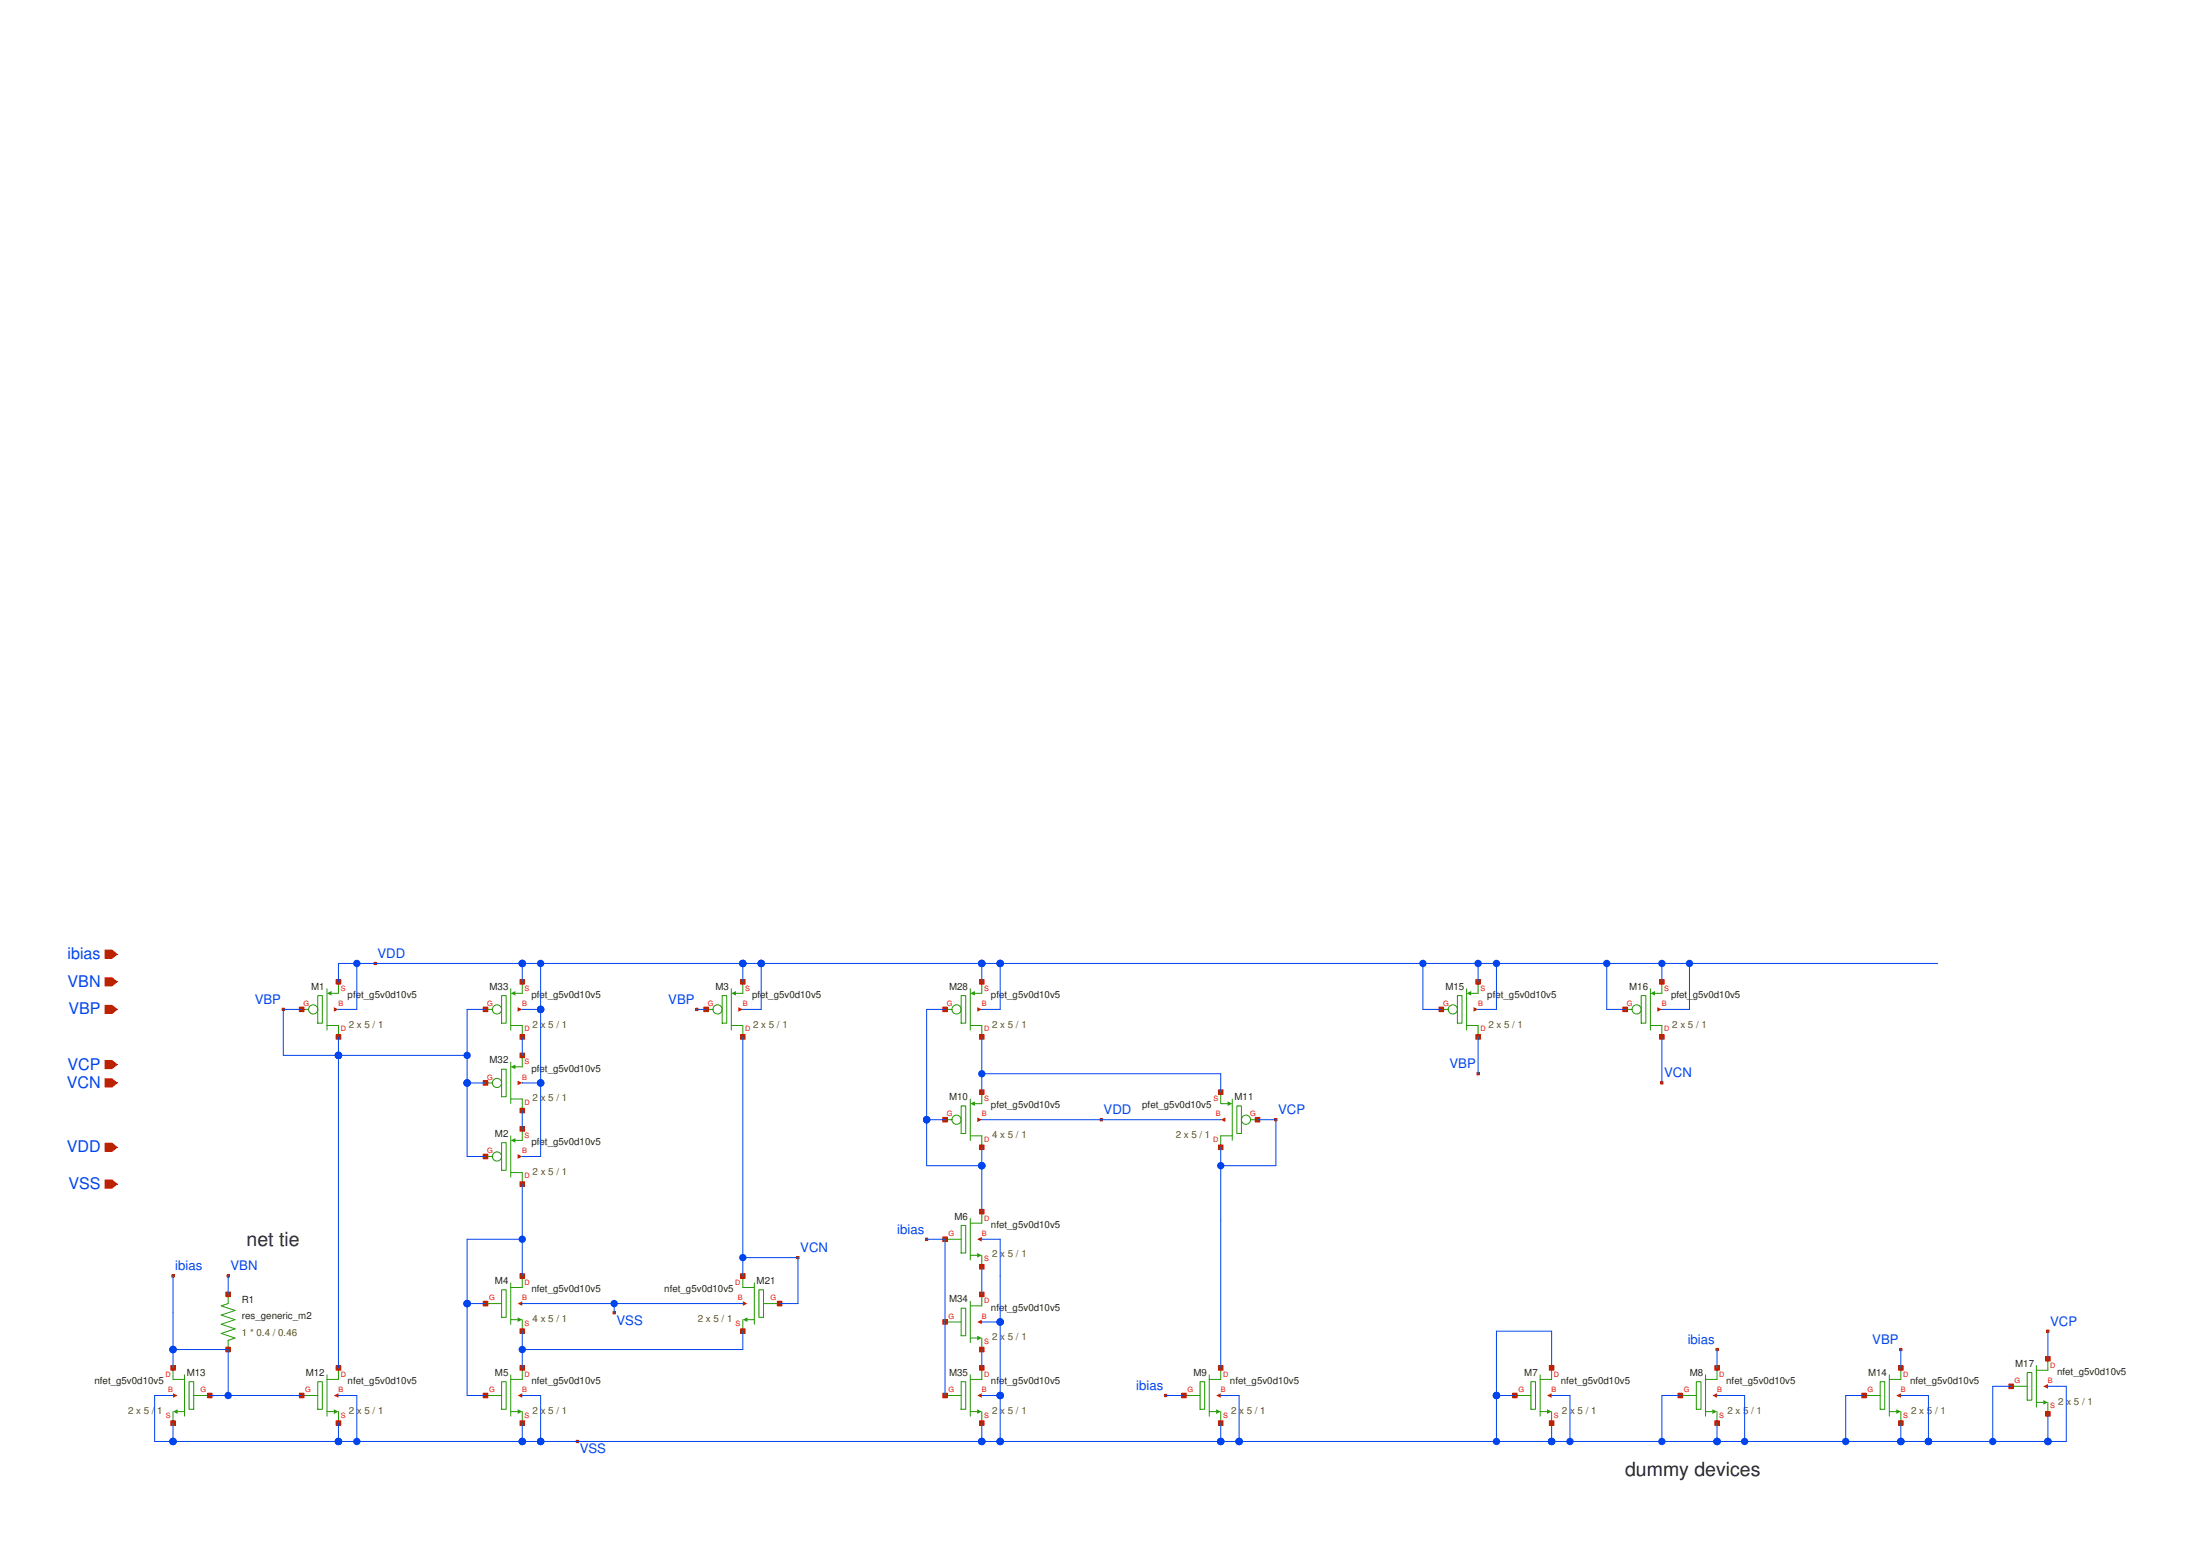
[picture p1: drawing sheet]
<svg xmlns="http://www.w3.org/2000/svg" width="297mm" height="210mm" viewBox="0 0 297 210" stroke-linecap="round" stroke-linejoin="round" font-family="sans-serif">
<path d="M65.5 156.1h1M69 158.3h1.5v1.5M69 153.3v5.6M70.5 152.4v1.5h-.9" fill="none" stroke="#229800" stroke-width=".14"/>
<path d="M69 153.9l.6-.3v.6z" fill="#229800"/>
<g fill="none" stroke="#229800" stroke-width=".14">
<path d="M95.3 136.3h1M98.7 138.4h1.6v1.6M98.7 133.5v5.5M100.3 132.5v1.6h-.9M67.7 154.2h.6v3.8h-.6z"/>
<circle cx="67.1" cy="156.1" r=".62"/>
</g>
<path d="M98.7 134.1l.7-.3v.6z" fill="#229800"/>
<g fill="none" stroke="#229800" stroke-width=".14">
<path d="M97.5 134.4h.6v3.7h-.6zM65.5 176h2.2M69 178.1h.9M69 173.2v5.6M70.5 172.2v1.6h-1.5M70.5 178.1v1.6"/>
<circle cx="96.9" cy="136.3" r=".62"/>
</g>
<path d="M69.9 177.8l.6 .3-.6 .3z" fill="#229800"/>
<path d="M67.7 174.1h.6v3.7h-.6zM65.5 188.4h2.2M69 190.5h.9M69 185.6v5.6M70.5 184.7v1.5h-1.5M70.5 190.5v1.6" fill="none" stroke="#229800" stroke-width=".14"/>
<path d="M69.9 190.2l.6 .3-.6 .4z" fill="#229800"/>
<path d="M100.3 172.2v1.6h1.5M100.3 178.1v1.6M100.9 178.1h.9M101.8 173.2v5.6M103.1 176h2.2M67.7 186.5h.6v3.7h-.6z" fill="none" stroke="#229800" stroke-width=".14"/>
<path d="M100.3 178.1l.6-.3v.6z" fill="#229800"/>
<path d="M102.5 174.1h.6v3.7h-.6zM127.6 167.3h2.2M131 169.4h.9M131 164.5v5.6M132.6 163.6v1.5h-1.6M132.6 169.4v1.6" fill="none" stroke="#229800" stroke-width=".14"/>
<path d="M131.9 169.1l.7 .3-.7 .4z" fill="#229800"/>
<path d="M129.8 165.4h.6v3.7h-.6zM159.9 188.4h2.1M163.3 190.5h.9M163.3 185.6v5.6M164.8 184.7v1.5h-1.5M164.8 190.5v1.6" fill="none" stroke="#229800" stroke-width=".14"/>
<path d="M164.2 190.2l.6 .3-.6 .4z" fill="#229800"/>
<path d="M127.6 151.1h.9M131 153.3h1.6v1.6M131 148.4v5.5M132.6 147.4v1.6h-1M162 186.5h.6v3.7h-.6z" fill="none" stroke="#229800" stroke-width=".14"/>
<path d="M131 149l.6-.3v.6z" fill="#229800"/>
<g fill="none" stroke="#229800" stroke-width=".14">
<path d="M129.8 149.3h.6v3.7h-.6zM164.8 147.4v1.6h1M166.4 153.3h-1.6v1.6M166.4 148.4v5.5M168.9 151.1h.9"/>
<circle cx="129.1" cy="151.1" r=".62"/>
</g>
<path d="M165.8 148.7l.6 .3-.6 .3z" fill="#229800"/>
<g fill="none" stroke="#229800" stroke-width=".14">
<path d="M127.6 136.3h.9M131 138.4h1.6v1.6M131 133.5v5.5M132.6 132.5v1.6h-1M167 149.3h.6v3.7h-.6z"/>
<circle cx="168.2" cy="151.1" r=".62"/>
</g>
<path d="M131 134.1l.6-.3v.6z" fill="#229800"/>
<g fill="none" stroke="#229800" stroke-width=".14">
<path d="M129.8 134.4h.6v3.7h-.6zM40.7 188.4h2.2M44.1 190.5h1M44.1 185.6v5.6M45.7 184.7v1.5h-1.6M45.7 190.5v1.6"/>
<circle cx="129.1" cy="136.3" r=".62"/>
</g>
<path d="M45.1 190.2l.6 .3-.6 .4z" fill="#229800"/>
<path d="M65.5 146.2h1M69 148.4h1.5v1.5M69 143.4v5.6M70.5 142.5v1.5h-.9M42.9 186.5h.6v3.7h-.6z" fill="none" stroke="#229800" stroke-width=".14"/>
<path d="M69 144l.6-.3v.6z" fill="#229800"/>
<g fill="none" stroke="#229800" stroke-width=".14">
<path d="M65.5 136.3h1M69 138.4h1.5v1.6M69 133.5v5.5M70.5 132.5v1.6h-.9M67.7 144.3h.6v3.7h-.6z"/>
<circle cx="67.1" cy="146.2" r=".62"/>
</g>
<path d="M69 134.1l.6-.3v.6z" fill="#229800"/>
<g fill="none" stroke="#229800" stroke-width=".14">
<path d="M67.7 134.4h.6v3.7h-.6zM127.6 178.4h2.2M131 175.7v5.5M132.6 174.7v1.6h-1.6M131 180.6h.9M132.6 180.6v1.6"/>
<circle cx="67.1" cy="136.3" r=".62"/>
</g>
<path d="M131.9 180.3l.7 .3-.7 .3z" fill="#229800"/>
<path d="M129.8 176.6h.6v3.7h-.6zM127.6 188.4h2.2M131 190.5h.9M131 185.6v5.6M132.6 184.7v1.5h-1.6M132.6 190.5v1.6" fill="none" stroke="#229800" stroke-width=".14"/>
<path d="M131.9 190.2l.7 .3-.7 .4z" fill="#229800"/>
<path d="M23.4 184.7v1.5h1.5M23.4 190.5v1.6M24 190.5h.9M24.9 185.6v5.6M26.2 188.4h2.1M129.8 186.5h.6v3.7h-.6z" fill="none" stroke="#229800" stroke-width=".14"/>
<path d="M23.4 190.5l.6-.3v.7z" fill="#229800"/>
<path d="M40.7 136.3h1M44.1 138.4h1.6v1.6M44.1 133.5v5.5M45.7 132.5v1.6h-.9M25.5 186.5h.7v3.7h-.7z" fill="none" stroke="#229800" stroke-width=".14"/>
<path d="M44.1 134.1l.7-.3v.6z" fill="#229800"/>
<g fill="none" stroke="#229800" stroke-width=".14">
<path d="M42.9 134.4h.6v3.7h-.6zM204.5 188.4h2.2M207.9 190.5h1M207.9 185.6v5.6M209.5 184.7v1.5h-1.6M209.5 190.5v1.6"/>
<circle cx="42.3" cy="136.3" r=".62"/>
</g>
<path d="M208.9 190.2l.6 .3-.6 .4z" fill="#229800"/>
<path d="M206.7 186.5h.6v3.7h-.6zM226.9 188.4h2.1M230.3 190.5h.9M230.3 185.6v5.6M231.8 184.7v1.5h-1.5M231.8 190.5v1.6" fill="none" stroke="#229800" stroke-width=".14"/>
<path d="M231.2 190.2l.6 .3-.6 .4z" fill="#229800"/>
<path d="M229 186.5h.7v3.7h-.7zM251.7 188.4h2.2M255.1 190.5h.9M255.1 185.6v5.6M256.6 184.7v1.5h-1.5M256.6 190.5v1.6" fill="none" stroke="#229800" stroke-width=".14"/>
<path d="M256 190.2l.6 .3-.6 .4z" fill="#229800"/>
<path d="M194.6 136.3h.9M198 138.4h1.6v1.6M198 133.5v5.5M199.6 132.5v1.6h-1M253.9 186.5h.6v3.7h-.6z" fill="none" stroke="#229800" stroke-width=".14"/>
<path d="M198 134.1l.6-.3v.6z" fill="#229800"/>
<g fill="none" stroke="#229800" stroke-width=".14">
<path d="M196.8 134.4h.6v3.7h-.6zM219.4 136.3h1M222.8 138.4h1.6v1.6M222.8 133.5v5.5M224.4 132.5v1.6h-.9"/>
<circle cx="196.2" cy="136.3" r=".62"/>
</g>
<path d="M222.8 134.1l.7-.3v.6z" fill="#229800"/>
<g fill="none" stroke="#229800" stroke-width=".14">
<path d="M221.6 134.4h.6v3.7h-.6zM271.5 187.1h2.2M275 189.3h.9M275 184.3v5.6M276.5 183.4v1.6h-1.5M276.5 189.3v1.6"/>
<circle cx="221" cy="136.3" r=".62"/>
</g>
<path d="M275.9 189l.6 .3-.6 .3z" fill="#229800"/>
<path d="M30.8 174.7v1.3l-.9 .3 1.8 .6-1.8 .6 1.8 .6-1.8 .7 1.8 .6-1.8 .6 1.8 .6-.9 .3v1.3M273.7 185.3h.6v3.7h-.6z" fill="none" stroke="#229800" stroke-width=".14"/>
<path d="M14.1 128.2h1l.8 .6-.8 .6h-1z" fill="#ba2200"/>
<path d="M15.9 128.8h.1" fill="none" stroke="#ba2200" stroke-width=".14"/>
<path d="M14.1 131.9h1l.8 .6-.8 .7h-1z" fill="#ba2200"/>
<path d="M15.9 132.5h.1" fill="none" stroke="#ba2200" stroke-width=".14"/>
<path d="M14.1 135.6h1l.8 .7-.8 .6h-1z" fill="#ba2200"/>
<path d="M15.9 136.3h.1" fill="none" stroke="#ba2200" stroke-width=".14"/>
<path d="M14.1 143.1h1l.8 .6-.8 .6h-1z" fill="#ba2200"/>
<path d="M15.9 143.7h.1" fill="none" stroke="#ba2200" stroke-width=".14"/>
<path d="M14.1 145.6h1l.8 .6-.8 .6h-1z" fill="#ba2200"/>
<path d="M15.9 146.2h.1" fill="none" stroke="#ba2200" stroke-width=".14"/>
<path d="M14.1 154.2h1l.8 .7-.8 .6h-1z" fill="#ba2200"/>
<path d="M15.9 154.9h.1" fill="none" stroke="#ba2200" stroke-width=".14"/>
<path d="M14.1 159.2h1l.8 .6-.8 .7h-1z" fill="#ba2200"/>
<path d="M15.9 159.8h.1" fill="none" stroke="#ba2200" stroke-width=".14"/>
<path d="M69.9 155.8l.6 .3-.6 .3z" fill="#ba2200"/>
<path d="M70.2 159.5h.6v.6h-.6z" fill="none" stroke="#ba2200" stroke-width=".14"/>
<path d="M70.2 159.5h.6v.6h-.6z" fill="#ba2200"/>
<path d="M65.2 155.8h.7v.6h-.7z" fill="none" stroke="#ba2200" stroke-width=".14"/>
<path d="M65.2 155.8h.7v.6h-.7z" fill="#ba2200"/>
<path d="M70.2 152.1h.6v.6h-.6z" fill="none" stroke="#ba2200" stroke-width=".14"/>
<path d="M70.2 152.1h.6v.6h-.6z" fill="#ba2200"/>
<path d="M70.5 156.1h.1" fill="none" stroke="#ba2200" stroke-width=".14"/>
<path d="M99.7 135.9l.6 .4-.6 .3z" fill="#ba2200"/>
<path d="M100 139.7h.6v.6h-.6z" fill="none" stroke="#ba2200" stroke-width=".14"/>
<path d="M100 139.7h.6v.6h-.6z" fill="#ba2200"/>
<path d="M95 135.9h.6v.7h-.6z" fill="none" stroke="#ba2200" stroke-width=".14"/>
<path d="M95 135.9h.6v.7h-.6z" fill="#ba2200"/>
<path d="M100 132.2h.6v.6h-.6z" fill="none" stroke="#ba2200" stroke-width=".14"/>
<path d="M100 132.2h.6v.6h-.6z" fill="#ba2200"/>
<path d="M100.3 136.3h.1" fill="none" stroke="#ba2200" stroke-width=".14"/>
<path d="M69.9 176l.6-.3v.6z" fill="#ba2200"/>
<path d="M70.2 171.9h.6v.7h-.6z" fill="none" stroke="#ba2200" stroke-width=".14"/>
<path d="M70.2 171.9h.6v.7h-.6z" fill="#ba2200"/>
<path d="M65.2 175.7h.7v.6h-.7z" fill="none" stroke="#ba2200" stroke-width=".14"/>
<path d="M65.2 175.7h.7v.6h-.7z" fill="#ba2200"/>
<path d="M70.2 179.4h.6v.6h-.6z" fill="none" stroke="#ba2200" stroke-width=".14"/>
<path d="M70.2 179.4h.6v.6h-.6z" fill="#ba2200"/>
<path d="M70.5 176h.1" fill="none" stroke="#ba2200" stroke-width=".14"/>
<path d="M69.9 188.4l.6-.3v.6z" fill="#ba2200"/>
<path d="M70.2 184.3h.6v.7h-.6z" fill="none" stroke="#ba2200" stroke-width=".14"/>
<path d="M70.2 184.3h.6v.7h-.6z" fill="#ba2200"/>
<path d="M65.2 188.1h.7v.6h-.7z" fill="none" stroke="#ba2200" stroke-width=".14"/>
<path d="M65.2 188.1h.7v.6h-.7z" fill="#ba2200"/>
<path d="M70.2 191.8h.6v.6h-.6z" fill="none" stroke="#ba2200" stroke-width=".14"/>
<path d="M70.2 191.8h.6v.6h-.6z" fill="#ba2200"/>
<path d="M70.5 188.4h.1" fill="none" stroke="#ba2200" stroke-width=".14"/>
<path d="M100.3 175.7l.6 .3-.6 .3z" fill="#ba2200"/>
<path d="M100 171.9h.6v.7h-.6z" fill="none" stroke="#ba2200" stroke-width=".14"/>
<path d="M100 171.9h.6v.7h-.6z" fill="#ba2200"/>
<path d="M104.9 175.7h.7v.6h-.7z" fill="none" stroke="#ba2200" stroke-width=".14"/>
<path d="M104.9 175.7h.7v.6h-.7z" fill="#ba2200"/>
<path d="M100 179.4h.6v.6h-.6z" fill="none" stroke="#ba2200" stroke-width=".14"/>
<path d="M100 179.4h.6v.6h-.6z" fill="#ba2200"/>
<path d="M100.3 176h.1" fill="none" stroke="#ba2200" stroke-width=".14"/>
<path d="M82.8 177.1h.3v.3h-.3z" fill="none" stroke="#ba2200" stroke-width=".14"/>
<path d="M82.8 177.1h.3v.3h-.3z" fill="#ba2200"/>
<path d="M77.8 194.4h.3v.3h-.3z" fill="none" stroke="#ba2200" stroke-width=".14"/>
<path d="M77.8 194.4h.3v.3h-.3z" fill="#ba2200"/>
<path d="M38.1 136.1h.3v.3h-.3z" fill="none" stroke="#ba2200" stroke-width=".14"/>
<path d="M38.1 136.1h.3v.3h-.3z" fill="#ba2200"/>
<path d="M93.9 136.1h.3v.3h-.3z" fill="none" stroke="#ba2200" stroke-width=".14"/>
<g fill="#ba2200">
<path d="M93.9 136.1h.3v.3h-.3z"/>
<path d="M131.9 167.3l.7-.3v.6z"/>
</g>
<path d="M132.2 163.2h.7v.7h-.7z" fill="none" stroke="#ba2200" stroke-width=".14"/>
<path d="M132.2 163.2h.7v.7h-.7z" fill="#ba2200"/>
<path d="M127.3 167h.6v.6h-.6z" fill="none" stroke="#ba2200" stroke-width=".14"/>
<path d="M127.3 167h.6v.6h-.6z" fill="#ba2200"/>
<path d="M132.2 170.7h.7v.6h-.7z" fill="none" stroke="#ba2200" stroke-width=".14"/>
<path d="M132.2 170.7h.7v.6h-.7z" fill="#ba2200"/>
<path d="M132.5 167.3h.1" fill="none" stroke="#ba2200" stroke-width=".14"/>
<path d="M164.2 188.4l.6-.3v.6z" fill="#ba2200"/>
<path d="M164.5 184.3h.6v.7h-.6z" fill="none" stroke="#ba2200" stroke-width=".14"/>
<path d="M164.5 184.3h.6v.7h-.6z" fill="#ba2200"/>
<path d="M159.5 188.1h.7v.6h-.7z" fill="none" stroke="#ba2200" stroke-width=".14"/>
<path d="M159.5 188.1h.7v.6h-.7z" fill="#ba2200"/>
<path d="M164.5 191.8h.6v.6h-.6z" fill="none" stroke="#ba2200" stroke-width=".14"/>
<path d="M164.5 191.8h.6v.6h-.6z" fill="#ba2200"/>
<path d="M164.8 188.4h.1" fill="none" stroke="#ba2200" stroke-width=".14"/>
<path d="M131.9 150.8l.7 .3-.7 .4z" fill="#ba2200"/>
<path d="M132.2 154.6h.7v.6h-.7z" fill="none" stroke="#ba2200" stroke-width=".14"/>
<path d="M132.2 154.6h.7v.6h-.7z" fill="#ba2200"/>
<path d="M127.3 150.8h.6v.7h-.6z" fill="none" stroke="#ba2200" stroke-width=".14"/>
<path d="M127.3 150.8h.6v.7h-.6z" fill="#ba2200"/>
<path d="M132.2 147.1h.7v.6h-.7z" fill="none" stroke="#ba2200" stroke-width=".14"/>
<path d="M132.2 147.1h.7v.6h-.7z" fill="#ba2200"/>
<path d="M132.5 151.2h.1" fill="none" stroke="#ba2200" stroke-width=".14"/>
<path d="M164.8 151.1l.6-.3v.7z" fill="#ba2200"/>
<path d="M164.5 154.6h.6v.6h-.6z" fill="none" stroke="#ba2200" stroke-width=".14"/>
<path d="M164.5 154.6h.6v.6h-.6z" fill="#ba2200"/>
<path d="M169.5 150.8h.6v.7h-.6z" fill="none" stroke="#ba2200" stroke-width=".14"/>
<path d="M169.5 150.8h.6v.7h-.6z" fill="#ba2200"/>
<path d="M164.5 147.1h.6v.6h-.6z" fill="none" stroke="#ba2200" stroke-width=".14"/>
<path d="M164.5 147.1h.6v.6h-.6z" fill="#ba2200"/>
<path d="M164.8 151.2h.1" fill="none" stroke="#ba2200" stroke-width=".14"/>
<path d="M131.9 135.9l.7 .4-.7 .3z" fill="#ba2200"/>
<path d="M132.2 139.7h.7v.6h-.7z" fill="none" stroke="#ba2200" stroke-width=".14"/>
<path d="M132.2 139.7h.7v.6h-.7z" fill="#ba2200"/>
<path d="M127.3 135.9h.6v.7h-.6z" fill="none" stroke="#ba2200" stroke-width=".14"/>
<path d="M127.3 135.9h.6v.7h-.6z" fill="#ba2200"/>
<path d="M132.2 132.2h.7v.6h-.7z" fill="none" stroke="#ba2200" stroke-width=".14"/>
<path d="M132.2 132.2h.7v.6h-.7z" fill="#ba2200"/>
<path d="M132.5 136.3h.1" fill="none" stroke="#ba2200" stroke-width=".14"/>
<path d="M148.5 151h.3v.3h-.3z" fill="none" stroke="#ba2200" stroke-width=".14"/>
<path d="M148.5 151h.3v.3h-.3z" fill="#ba2200"/>
<path d="M107.6 169.6h.3v.3h-.3z" fill="none" stroke="#ba2200" stroke-width=".14"/>
<path d="M107.6 169.6h.3v.3h-.3z" fill="#ba2200"/>
<path d="M172.1 151h.3v.3h-.3z" fill="none" stroke="#ba2200" stroke-width=".14"/>
<g fill="#ba2200">
<path d="M172.1 151h.3v.3h-.3z"/>
<path d="M45.1 188.4l.6-.3v.6z"/>
</g>
<path d="M45.4 184.3h.6v.7h-.6z" fill="none" stroke="#ba2200" stroke-width=".14"/>
<path d="M45.4 184.3h.6v.7h-.6z" fill="#ba2200"/>
<path d="M40.4 188.1h.6v.6h-.6z" fill="none" stroke="#ba2200" stroke-width=".14"/>
<path d="M40.4 188.1h.6v.6h-.6z" fill="#ba2200"/>
<path d="M45.4 191.8h.6v.6h-.6z" fill="none" stroke="#ba2200" stroke-width=".14"/>
<path d="M45.4 191.8h.6v.6h-.6z" fill="#ba2200"/>
<path d="M45.7 188.4h.1" fill="none" stroke="#ba2200" stroke-width=".14"/>
<path d="M69.9 145.9l.6 .3-.6 .3z" fill="#ba2200"/>
<path d="M70.2 149.6h.6v.6h-.6z" fill="none" stroke="#ba2200" stroke-width=".14"/>
<path d="M70.2 149.6h.6v.6h-.6z" fill="#ba2200"/>
<path d="M65.2 145.9h.7v.6h-.7z" fill="none" stroke="#ba2200" stroke-width=".14"/>
<path d="M65.2 145.9h.7v.6h-.7z" fill="#ba2200"/>
<path d="M70.2 142.2h.6v.6h-.6z" fill="none" stroke="#ba2200" stroke-width=".14"/>
<path d="M70.2 142.2h.6v.6h-.6z" fill="#ba2200"/>
<path d="M70.5 146.2h.1" fill="none" stroke="#ba2200" stroke-width=".14"/>
<path d="M69.9 135.9l.6 .4-.6 .3z" fill="#ba2200"/>
<path d="M70.2 139.7h.6v.6h-.6z" fill="none" stroke="#ba2200" stroke-width=".14"/>
<path d="M70.2 139.7h.6v.6h-.6z" fill="#ba2200"/>
<path d="M65.2 135.9h.7v.7h-.7z" fill="none" stroke="#ba2200" stroke-width=".14"/>
<path d="M65.2 135.9h.7v.7h-.7z" fill="#ba2200"/>
<path d="M70.2 132.2h.6v.6h-.6z" fill="none" stroke="#ba2200" stroke-width=".14"/>
<path d="M70.2 132.2h.6v.6h-.6z" fill="#ba2200"/>
<path d="M70.5 136.3h.1" fill="none" stroke="#ba2200" stroke-width=".14"/>
<path d="M50.5 129.9h.3v.3h-.3z" fill="none" stroke="#ba2200" stroke-width=".14"/>
<g fill="#ba2200">
<path d="M50.5 129.9h.3v.3h-.3z"/>
<path d="M131.9 178.4l.7-.3v.7z"/>
</g>
<path d="M132.2 174.4h.7v.6h-.7z" fill="none" stroke="#ba2200" stroke-width=".14"/>
<path d="M132.2 174.4h.7v.6h-.7z" fill="#ba2200"/>
<path d="M127.3 178.1h.6v.7h-.6z" fill="none" stroke="#ba2200" stroke-width=".14"/>
<path d="M127.3 178.1h.6v.7h-.6z" fill="#ba2200"/>
<path d="M132.2 181.9h.7v.6h-.7z" fill="none" stroke="#ba2200" stroke-width=".14"/>
<path d="M132.2 181.9h.7v.6h-.7z" fill="#ba2200"/>
<path d="M132.5 178.5h.1" fill="none" stroke="#ba2200" stroke-width=".14"/>
<path d="M131.9 188.4l.7-.3v.6z" fill="#ba2200"/>
<path d="M132.2 184.3h.7v.7h-.7z" fill="none" stroke="#ba2200" stroke-width=".14"/>
<path d="M132.2 184.3h.7v.7h-.7z" fill="#ba2200"/>
<path d="M127.3 188.1h.6v.6h-.6z" fill="none" stroke="#ba2200" stroke-width=".14"/>
<path d="M127.3 188.1h.6v.6h-.6z" fill="#ba2200"/>
<path d="M132.2 191.8h.7v.6h-.7z" fill="none" stroke="#ba2200" stroke-width=".14"/>
<path d="M132.2 191.8h.7v.6h-.7z" fill="#ba2200"/>
<path d="M132.5 188.4h.1" fill="none" stroke="#ba2200" stroke-width=".14"/>
<path d="M23.4 188.1l.6 .3-.6 .3z" fill="#ba2200"/>
<path d="M23 184.3h.7v.7h-.7z" fill="none" stroke="#ba2200" stroke-width=".14"/>
<path d="M23 184.3h.7v.7h-.7z" fill="#ba2200"/>
<path d="M28 188.1h.6v.6h-.6z" fill="none" stroke="#ba2200" stroke-width=".14"/>
<path d="M28 188.1h.6v.6h-.6z" fill="#ba2200"/>
<path d="M23 191.8h.7v.6h-.7z" fill="none" stroke="#ba2200" stroke-width=".14"/>
<path d="M23 191.8h.7v.6h-.7z" fill="#ba2200"/>
<path d="M23.3 188.4h.1" fill="none" stroke="#ba2200" stroke-width=".14"/>
<path d="M30.6 172.1h.4v.3h-.4z" fill="none" stroke="#ba2200" stroke-width=".14"/>
<g fill="#ba2200">
<path d="M30.6 172.1h.4v.3h-.4z"/>
<path d="M45.1 135.9l.6 .4-.6 .3z"/>
</g>
<path d="M45.4 139.7h.6v.6h-.6z" fill="none" stroke="#ba2200" stroke-width=".14"/>
<path d="M45.4 139.7h.6v.6h-.6z" fill="#ba2200"/>
<path d="M40.4 135.9h.6v.7h-.6z" fill="none" stroke="#ba2200" stroke-width=".14"/>
<path d="M40.4 135.9h.6v.7h-.6z" fill="#ba2200"/>
<path d="M45.4 132.2h.6v.6h-.6z" fill="none" stroke="#ba2200" stroke-width=".14"/>
<path d="M45.4 132.2h.6v.6h-.6z" fill="#ba2200"/>
<path d="M45.7 136.3h.1" fill="none" stroke="#ba2200" stroke-width=".14"/>
<path d="M23.2 172.1h.3v.3h-.3z" fill="none" stroke="#ba2200" stroke-width=".14"/>
<g fill="#ba2200">
<path d="M23.2 172.1h.3v.3h-.3z"/>
<path d="M208.9 188.4l.6-.3v.6z"/>
</g>
<path d="M209.2 184.3h.6v.7h-.6z" fill="none" stroke="#ba2200" stroke-width=".14"/>
<path d="M209.2 184.3h.6v.7h-.6z" fill="#ba2200"/>
<path d="M204.2 188.1h.6v.6h-.6z" fill="none" stroke="#ba2200" stroke-width=".14"/>
<path d="M204.2 188.1h.6v.6h-.6z" fill="#ba2200"/>
<path d="M209.2 191.8h.6v.6h-.6z" fill="none" stroke="#ba2200" stroke-width=".14"/>
<path d="M209.2 191.8h.6v.6h-.6z" fill="#ba2200"/>
<path d="M209.5 188.4h.1" fill="none" stroke="#ba2200" stroke-width=".14"/>
<path d="M231.2 188.4l.6-.3v.6z" fill="#ba2200"/>
<path d="M231.5 184.3h.6v.7h-.6z" fill="none" stroke="#ba2200" stroke-width=".14"/>
<path d="M231.5 184.3h.6v.7h-.6z" fill="#ba2200"/>
<path d="M226.6 188.1h.6v.6h-.6z" fill="none" stroke="#ba2200" stroke-width=".14"/>
<path d="M226.6 188.1h.6v.6h-.6z" fill="#ba2200"/>
<path d="M231.5 191.8h.6v.6h-.6z" fill="none" stroke="#ba2200" stroke-width=".14"/>
<path d="M231.5 191.8h.6v.6h-.6z" fill="#ba2200"/>
<path d="M231.8 188.4h.1" fill="none" stroke="#ba2200" stroke-width=".14"/>
<path d="M256 188.4l.6-.3v.6z" fill="#ba2200"/>
<path d="M256.3 184.3h.7v.7h-.7z" fill="none" stroke="#ba2200" stroke-width=".14"/>
<path d="M256.3 184.3h.7v.7h-.7z" fill="#ba2200"/>
<path d="M251.4 188.1h.6v.6h-.6z" fill="none" stroke="#ba2200" stroke-width=".14"/>
<path d="M251.4 188.1h.6v.6h-.6z" fill="#ba2200"/>
<path d="M256.3 191.8h.7v.6h-.7z" fill="none" stroke="#ba2200" stroke-width=".14"/>
<path d="M256.3 191.8h.7v.6h-.7z" fill="#ba2200"/>
<path d="M256.6 188.4h.1" fill="none" stroke="#ba2200" stroke-width=".14"/>
<path d="M198.9 135.9l.7 .4-.7 .3z" fill="#ba2200"/>
<path d="M199.3 139.7h.6v.6h-.6z" fill="none" stroke="#ba2200" stroke-width=".14"/>
<path d="M199.3 139.7h.6v.6h-.6z" fill="#ba2200"/>
<path d="M194.3 135.9h.6v.7h-.6z" fill="none" stroke="#ba2200" stroke-width=".14"/>
<path d="M194.3 135.9h.6v.7h-.6z" fill="#ba2200"/>
<path d="M199.3 132.2h.6v.6h-.6z" fill="none" stroke="#ba2200" stroke-width=".14"/>
<path d="M199.3 132.2h.6v.6h-.6z" fill="#ba2200"/>
<path d="M199.6 136.3h.1" fill="none" stroke="#ba2200" stroke-width=".14"/>
<path d="M223.8 135.9l.6 .4-.6 .3z" fill="#ba2200"/>
<path d="M224.1 139.7h.6v.6h-.6z" fill="none" stroke="#ba2200" stroke-width=".14"/>
<path d="M224.1 139.7h.6v.6h-.6z" fill="#ba2200"/>
<path d="M219.1 135.9h.6v.7h-.6z" fill="none" stroke="#ba2200" stroke-width=".14"/>
<path d="M219.1 135.9h.6v.7h-.6z" fill="#ba2200"/>
<path d="M224.1 132.2h.6v.6h-.6z" fill="none" stroke="#ba2200" stroke-width=".14"/>
<path d="M224.1 132.2h.6v.6h-.6z" fill="#ba2200"/>
<path d="M224.4 136.3h.1" fill="none" stroke="#ba2200" stroke-width=".14"/>
<path d="M256.5 182h.3v.3h-.3z" fill="none" stroke="#ba2200" stroke-width=".14"/>
<path d="M256.5 182h.3v.3h-.3z" fill="#ba2200"/>
<path d="M199.4 144.8h.3v.3h-.3z" fill="none" stroke="#ba2200" stroke-width=".14"/>
<path d="M199.4 144.8h.3v.3h-.3z" fill="#ba2200"/>
<path d="M224.2 146h.3v.3h-.3z" fill="none" stroke="#ba2200" stroke-width=".14"/>
<path d="M224.2 146h.3v.3h-.3z" fill="#ba2200"/>
<path d="M125 167.1h.3v.3h-.3z" fill="none" stroke="#ba2200" stroke-width=".14"/>
<path d="M125 167.1h.3v.3h-.3z" fill="#ba2200"/>
<path d="M157.2 188.2h.3v.3h-.3z" fill="none" stroke="#ba2200" stroke-width=".14"/>
<path d="M157.2 188.2h.3v.3h-.3z" fill="#ba2200"/>
<path d="M231.7 182h.3v.3h-.3z" fill="none" stroke="#ba2200" stroke-width=".14"/>
<g fill="#ba2200">
<path d="M231.7 182h.3v.3h-.3z"/>
<path d="M275.9 187.1l.6-.3v.6z"/>
</g>
<path d="M276.2 183.1h.6v.6h-.6z" fill="none" stroke="#ba2200" stroke-width=".14"/>
<path d="M276.2 183.1h.6v.6h-.6z" fill="#ba2200"/>
<path d="M271.2 186.8h.6v.6h-.6z" fill="none" stroke="#ba2200" stroke-width=".14"/>
<path d="M271.2 186.8h.6v.6h-.6z" fill="#ba2200"/>
<path d="M276.2 190.5h.6v.7h-.6z" fill="none" stroke="#ba2200" stroke-width=".14"/>
<path d="M276.2 190.5h.6v.7h-.6z" fill="#ba2200"/>
<path d="M276.5 187.1h.1" fill="none" stroke="#ba2200" stroke-width=".14"/>
<path d="M276.3 179.5h.4v.3h-.4z" fill="none" stroke="#ba2200" stroke-width=".14"/>
<path d="M276.3 179.5h.4v.3h-.4z" fill="#ba2200"/>
<path d="M30.5 181.9h.6v.6h-.6z" fill="none" stroke="#ba2200" stroke-width=".14"/>
<path d="M30.5 181.9h.6v.6h-.6z" fill="#ba2200"/>
<path d="M30.5 174.4h.6v.6h-.6z" fill="none" stroke="#ba2200" stroke-width=".14"/>
<path d="M30.5 174.4h.6v.6h-.6z" fill="#ba2200"/>
<g fill="none" stroke="#0044ed" stroke-width=".14">
<path d="M40.7 136.3h-2.4v6.2h24.8M45.7 140v44.7M48.2 130.1v6.2h-2.5M65.5 136.3h-2.4v19.8h2.4M70.5 130.1v2.4M70.5 140v2.5M70.5 136.3h2.5M73 130.1v26h-2.5M94.1 136.3h1.2M100.3 130.1v2.4M100.3 140v32.2M102.8 130.1v6.2h-2.5"/>
<path d="M127.6 136.3h-2.5v21.1h7.5M132.6 130.1v2.4M132.6 140v7.4M135 130.1v6.2h-2.4M192.1 130.1v6.2h2.5M199.6 130.1v2.4M199.6 140v4.9M202 130.1v6.2h-2.4M216.9 130.1v6.2h2.5M224.4 130.1v2.4M224.4 140v6.2M228.1 130.1v6.2h-3.7"/>
<path d="M261.6 130.1h-215.9v2.4M63.1 146.2h2.4M70.5 149.9v2.5M70.5 159.8v12.4M70.5 146.2h2.5M125.1 151.1h2.5M132.6 151.1h32.2M132.6 144.9h32.2v2.5M132.6 154.9v8.7M164.8 154.9v29.8M169.8 151.1h2.5v6.3h-7.5M23.4 172.2v12.5"/>
<path d="M30.8 172.2v2.5M63.1 176h2.4M70.5 167.3h-7.4v21.1h2.4M70.5 176h29.8M70.5 179.7v5M82.9 176v1.2M100.3 169.8h7.4v6.2h-2.4M100.3 179.7v2.5h-29.8M125.1 167.3h2.5v21.1M132.6 167.3h2.4v27.3M132.6 171v3.7M132.6 178.4h2.4"/>
<path d="M276.5 179.7v3.7M23.4 182.2h7.4v6.2M23.4 192.1v2.5M28.3 188.4h12.4M45.7 188.4h2.5v6.2M45.7 192.1v2.5M70.5 188.4h2.5v6.2M70.5 192.1v2.5M132.6 188.4h2.4M132.6 182.2v2.5M132.6 192.1v2.5M157.4 188.4h2.5"/>
<path d="M164.8 188.4h2.5v6.2M164.8 192.1v2.5M202 188.4h2.5M209.5 188.4h2.5v6.2M209.5 184.7v-5h-7.5v14.9M209.5 192.1v2.5M226.9 188.4h-2.5v6.2M231.8 188.4h3.8v6.2M231.8 182.2v2.5M231.8 192.1v2.5M251.7 188.4h-2.5v6.2M256.6 188.4h3.8v6.2"/>
<path d="M256.6 182.2v2.5M256.6 192.1v2.5M271.5 187.1h-2.4v7.5M276.5 187.1h2.5v7.5h-258.1v-6.2h2.5M276.5 190.9v3.7"/>
</g>
<g fill="#0044ed">
<path d="M45.3 142.2a.5 .5 0 0 1 .5-.2 .5 .5 0 0 1 .4 .5h-.5h.5a.5 .5 0 0 1-.6 .4 .5 .5 0 0 1-.3-.7z"/>
<path d="M47.7 129.8a.5 .5 0 0 1 .6-.2 .5 .5 0 0 1 .4 .5h-.5h.5a.5 .5 0 0 1-.7 .4 .5 .5 0 0 1-.3-.7z"/>
<path d="M62.6 142.2a.5 .5 0 0 1 .6-.2 .5 .5 0 0 1 .4 .5h-.5h.5a.5 .5 0 0 1-.7 .4 .5 .5 0 0 1-.3-.7z"/>
<path d="M70.1 129.8a.5 .5 0 0 1 .5-.2 .5 .5 0 0 1 .4 .5h-.5h.5a.5 .5 0 0 1-.6 .4 .5 .5 0 0 1-.3-.7z"/>
<path d="M23.1 181.7a.5 .5 0 0 1 .8 .5h-.5h.5a.5 .5 0 0 1-.8 .4 .5 .5 0 0 1 0-.9z"/>
<path d="M30.6 187.9a.5 .5 0 0 1 .7 .5h-.5h.5a.5 .5 0 0 1-.7 .4 .5 .5 0 0 1 0-.9z"/>
<path d="M23.1 194.1a.5 .5 0 0 1 .8 .5h-.5h.5a.5 .5 0 0 1-.8 .4 .5 .5 0 0 1 0-.9z"/>
<path d="M45.4 194.1a.5 .5 0 0 1 .8 .5h-.5h.5a.5 .5 0 0 1-.8 .4 .5 .5 0 0 1 0-.9z"/>
<path d="M47.9 194.1a.5 .5 0 0 1 .8 .5h-.5h.5a.5 .5 0 0 1-.8 .4 .5 .5 0 0 1 0-.9z"/>
<path d="M70.3 194.1a.5 .5 0 0 1 .7 .5h-.5h.5a.5 .5 0 0 1-.7 .4 .5 .5 0 0 1 0-.9z"/>
<path d="M72.7 129.6a.5 .5 0 0 1 .8 .5h-.5h.5a.5 .5 0 0 1-.8 .4 .5 .5 0 0 1 0-.9z"/>
<path d="M72.7 135.8a.5 .5 0 0 1 .8 .5h-.5h.5a.5 .5 0 0 1-.8 .4 .5 .5 0 0 1 0-.9z"/>
<path d="M99.9 129.8a.5 .5 0 0 1 .5-.2 .5 .5 0 0 1 .4 .5h-.5h.5a.5 .5 0 0 1-.6 .4 .5 .5 0 0 1-.3-.7z"/>
<path d="M102.3 129.8a.5 .5 0 0 1 .6-.2 .5 .5 0 0 1 .4 .5h-.5h.5a.5 .5 0 0 1-.7 .4 .5 .5 0 0 1-.3-.7z"/>
<path d="M62.6 145.9a.5 .5 0 0 1 .6-.2 .5 .5 0 0 1 .4 .5h-.5h.5a.5 .5 0 0 1-.7 .5 .5 .5 0 0 1-.3-.8z"/>
<path d="M72.7 145.8a.5 .5 0 0 1 .8 .4h-.5h.5a.5 .5 0 0 1-.8 .4 .5 .5 0 0 1 0-.8z"/>
<path d="M72.7 194.1a.5 .5 0 0 1 .8 .5h-.5h.5a.5 .5 0 0 1-.8 .4 .5 .5 0 0 1 0-.9z"/>
<path d="M132.3 194.1a.5 .5 0 0 1 .8 .5h-.5h.5a.5 .5 0 0 1-.8 .4 .5 .5 0 0 1 0-.9z"/>
<path d="M99.9 169.5a.5 .5 0 0 1 .5-.2 .5 .5 0 0 1 .4 .5h-.5h.5a.5 .5 0 0 1-.6 .4 .5 .5 0 0 1-.3-.7z"/>
<path d="M82.7 175.5a.5 .5 0 0 1 .7 .5h-.5h.5a.5 .5 0 0 1-.7 .4 .5 .5 0 0 1 0-.9z"/>
<path d="M70.3 181.7a.5 .5 0 0 1 .7 .5h-.5h.5a.5 .5 0 0 1-.7 .4 .5 .5 0 0 1 0-.9z"/>
<path d="M62.8 175.5a.5 .5 0 0 1 .8 .5h-.5h.5a.5 .5 0 0 1-.8 .4 .5 .5 0 0 1 0-.9z"/>
<path d="M70.1 167a.5 .5 0 0 1 .5-.2 .5 .5 0 0 1 .4 .5h-.5h.5a.5 .5 0 0 1-.6 .5 .5 .5 0 0 1-.3-.8z"/>
<path d="M134.8 129.6a.5 .5 0 0 1 .7 .5h-.5h.5a.5 .5 0 0 1-.7 .4 .5 .5 0 0 1 0-.9z"/>
<path d="M132.1 129.8a.5 .5 0 0 1 .6-.2 .5 .5 0 0 1 .4 .5h-.5h.5a.5 .5 0 0 1-.7 .4 .5 .5 0 0 1-.3-.7z"/>
<path d="M132.1 144.7a.5 .5 0 0 1 .6-.2 .5 .5 0 0 1 .4 .4h-.5h.5a.5 .5 0 0 1-.7 .5 .5 .5 0 0 1-.3-.7z"/>
<path d="M124.7 150.9a.5 .5 0 0 1 .5-.2 .5 .5 0 0 1 .4 .4h-.5h.5a.5 .5 0 0 1-.6 .5 .5 .5 0 0 1-.3-.7z"/>
<path d="M132.1 157.1a.5 .5 0 0 1 .6-.2 .5 .5 0 0 1 .4 .5h-.5h.5a.5 .5 0 0 1-.7 .4 .5 .5 0 0 1-.3-.7z"/>
<path d="M134.8 194.1a.5 .5 0 0 1 .7 .5h-.5h.5a.5 .5 0 0 1-.7 .4 .5 .5 0 0 1 0-.9z"/>
<path d="M164.6 194.1a.5 .5 0 0 1 .7 .5h-.5h.5a.5 .5 0 0 1-.7 .4 .5 .5 0 0 1 0-.9z"/>
<path d="M134.8 187.9a.5 .5 0 0 1 .7 .5h-.5h.5a.5 .5 0 0 1-.7 .4 .5 .5 0 0 1 0-.9z"/>
<path d="M134.8 178a.5 .5 0 0 1 .7 .4h-.5h.5a.5 .5 0 0 1-.7 .5 .5 .5 0 0 1 0-.9z"/>
<path d="M201.8 129.6a.5 .5 0 0 1 .7 .5h-.5h.5a.5 .5 0 0 1-.7 .4 .5 .5 0 0 1 0-.9z"/>
<path d="M191.7 129.8a.5 .5 0 0 1 .6-.2 .5 .5 0 0 1 .3 .5h-.5h.5a.5 .5 0 0 1-.6 .4 .5 .5 0 0 1-.3-.7z"/>
<path d="M199.3 129.6a.5 .5 0 0 1 .8 .5h-.5h.5a.5 .5 0 0 1-.8 .4 .5 .5 0 0 1 0-.9z"/>
<path d="M201.8 187.9a.5 .5 0 0 1 .7 .5h-.5h.5a.5 .5 0 0 1-.7 .4 .5 .5 0 0 1 0-.9z"/>
<path d="M201.8 194.1a.5 .5 0 0 1 .7 .5h-.5h.5a.5 .5 0 0 1-.7 .4 .5 .5 0 0 1 0-.9z"/>
<path d="M166.9 194.3a.5 .5 0 0 1 .5-.2 .5 .5 0 0 1 .4 .5h-.5h.5a.5 .5 0 0 1-.6 .5 .5 .5 0 0 1-.3-.8z"/>
<path d="M209.2 194.1a.5 .5 0 0 1 .8 .5h-.5h.5a.5 .5 0 0 1-.8 .4 .5 .5 0 0 1 0-.9z"/>
<path d="M164.6 156.9a.5 .5 0 0 1 .7 .5h-.5h.5a.5 .5 0 0 1-.7 .4 .5 .5 0 0 1 0-.9z"/>
<path d="M227.7 129.8a.5 .5 0 0 1 .5-.2 .5 .5 0 0 1 .4 .5h-.5h.5a.5 .5 0 0 1-.6 .4 .5 .5 0 0 1-.3-.7z"/>
<path d="M216.5 129.8a.5 .5 0 0 1 .6-.2 .5 .5 0 0 1 .3 .5h-.5h.5a.5 .5 0 0 1-.6 .4 .5 .5 0 0 1-.3-.7z"/>
<path d="M224.1 129.6a.5 .5 0 0 1 .8 .5h-.5h.5a.5 .5 0 0 1-.8 .4 .5 .5 0 0 1 0-.9z"/>
<path d="M235.3 194.1a.5 .5 0 0 1 .7 .5h-.4h.4a.5 .5 0 0 1-.7 .4 .5 .5 0 0 1 0-.9z"/>
<path d="M211.7 194.1a.5 .5 0 0 1 .8 .5h-.5h.5a.5 .5 0 0 1-.8 .4 .5 .5 0 0 1 0-.9z"/>
<path d="M224.1 194.1a.5 .5 0 0 1 .8 .5h-.5h.5a.5 .5 0 0 1-.8 .4 .5 .5 0 0 1 0-.9z"/>
<path d="M249 194.1a.5 .5 0 0 1 .7 .5h-.5h.5a.5 .5 0 0 1-.7 .4 .5 .5 0 0 1 0-.9z"/>
<path d="M231.6 194.1a.5 .5 0 0 1 .7 .5h-.5h.5a.5 .5 0 0 1-.7 .4 .5 .5 0 0 1 0-.9z"/>
<path d="M256.4 194.1a.5 .5 0 0 1 .7 .5h-.5h.5a.5 .5 0 0 1-.7 .4 .5 .5 0 0 1 0-.9z"/>
<path d="M276.3 194.1a.5 .5 0 0 1 .7 .5h-.5h.5a.5 .5 0 0 1-.7 .4 .5 .5 0 0 1 0-.9z"/>
<path d="M268.8 194.1a.5 .5 0 0 1 .8 .5h-.5h.5a.5 .5 0 0 1-.8 .4 .5 .5 0 0 1 0-.9z"/>
<path d="M260.1 194.1a.5 .5 0 0 1 .8 .5h-.5h.5a.5 .5 0 0 1-.8 .4 .5 .5 0 0 1 0-.9z"/>
</g>
<g font-size="2.6" fill="#222">
<text x="33.3" y="168.2">net tie</text>
<text x="219.4" y="199.2">dummy devices</text>
</g>
<g font-size="2.2" fill="#0044ed">
<text x="9.1" y="129.5">ibias</text>
<text x="9.1" y="133.2">VBN</text>
<text x="9.2" y="136.9">VBP</text>
<text x="9" y="146.9">VCN</text>
<text x="9.1" y="144.4">VCP</text>
<text x="9" y="155.5">VDD</text>
<text x="9.2" y="160.5">VSS</text>
</g>
<g font-size="1.8" fill="#0044ed">
<text x="51" y="129.3">VDD</text>
<text x="34.4" y="135.5">VBP</text>
<text x="90.2" y="135.5">VBP</text>
<text x="195.7" y="144.2">VBP</text>
<text x="224.7" y="145.4">VCN</text>
<text x="149" y="150.4">VDD</text>
<text x="172.6" y="150.4">VCP</text>
<text x="121.2" y="166.5">ibias</text>
<text x="23.7" y="171.5">ibias</text>
<text x="31.1" y="171.5">VBN</text>
<text x="108.1" y="169">VCN</text>
<text x="83.2" y="178.8">VSS</text>
<text x="276.8" y="178.9">VCP</text>
<text x="227.9" y="181.4">ibias</text>
<text x="252.8" y="181.4">VBP</text>
<text x="153.4" y="187.6">ibias</text>
<text x="78.3" y="196.2">VSS</text>
</g>
<g font-size="1.3" fill="#222">
<text x="42" y="133.6">M1</text>
<text x="46.9" y="134.7">pfet_g5v0d10v5</text>
<text x="66.1" y="133.6">M33</text>
<text x="71.8" y="134.7">pfet_g5v0d10v5</text>
<text x="96.6" y="133.6">M3</text>
<text x="101.5" y="134.7">pfet_g5v0d10v5</text>
<text x="128.1" y="133.6">M28</text>
<text x="133.8" y="134.7">pfet_g5v0d10v5</text>
<text x="195.1" y="133.6">M15</text>
<text x="200.8" y="134.7">pfet_g5v0d10v5</text>
<text x="220" y="133.6">M16</text>
<text x="225.6" y="134.7">pfet_g5v0d10v5</text>
<text x="66.1" y="143.5">M32</text>
<text x="71.8" y="144.7">pfet_g5v0d10v5</text>
<text x="128.1" y="148.5">M10</text>
<text x="133.8" y="149.6">pfet_g5v0d10v5</text>
<text x="154.2" y="149.6">pfet_g5v0d10v5</text>
<text x="166.7" y="148.5">M11</text>
<text x="66.8" y="153.5">M2</text>
<text x="71.8" y="154.6">pfet_g5v0d10v5</text>
<text x="128.9" y="164.6">M6</text>
<text x="133.8" y="165.7">nfet_g5v0d10v5</text>
<text x="66.8" y="173.3">M4</text>
<text x="102.2" y="173.3">M21</text>
<text x="32.7" y="175.9">R1</text>
<text x="32.7" y="178.1">res_generic_m2</text>
<text x="71.8" y="174.4">nfet_g5v0d10v5</text>
<text x="89.7" y="174.4">nfet_g5v0d10v5</text>
<text x="128.1" y="175.8">M34</text>
<text x="133.8" y="176.9">nfet_g5v0d10v5</text>
<text x="25.2" y="185.7">M13</text>
<text x="41.3" y="185.7">M12</text>
<text x="66.8" y="185.7">M5</text>
<text x="128.1" y="185.7">M35</text>
<text x="161.1" y="185.7">M9</text>
<text x="205.8" y="185.7">M7</text>
<text x="228.1" y="185.7">M8</text>
<text x="252.2" y="185.7">M14</text>
<text x="272.1" y="184.5">M17</text>
<text x="277.7" y="185.6">nfet_g5v0d10v5</text>
<text x="12.8" y="186.8">nfet_g5v0d10v5</text>
<text x="46.9" y="186.8">nfet_g5v0d10v5</text>
<text x="71.8" y="186.8">nfet_g5v0d10v5</text>
<text x="133.8" y="186.8">nfet_g5v0d10v5</text>
<text x="166.1" y="186.8">nfet_g5v0d10v5</text>
<text x="210.7" y="186.8">nfet_g5v0d10v5</text>
<text x="233.1" y="186.8">nfet_g5v0d10v5</text>
<text x="257.9" y="186.8">nfet_g5v0d10v5</text>
</g>
<g font-size="1.3" fill="#660">
<text x="47.1" y="138.7">2 x 5 / 1</text>
<text x="71.9" y="138.7">2 x 5 / 1</text>
<text x="101.7" y="138.7">2 x 5 / 1</text>
<text x="134" y="138.7">2 x 5 / 1</text>
<text x="201" y="138.7">2 x 5 / 1</text>
<text x="225.8" y="138.7">2 x 5 / 1</text>
<text x="71.9" y="148.6">2 x 5 / 1</text>
<text x="134" y="153.6">4 x 5 / 1</text>
<text x="158.7" y="153.6">2 x 5 / 1</text>
<text x="71.9" y="158.6">2 x 5 / 1</text>
<text x="134" y="169.7">2 x 5 / 1</text>
<text x="71.9" y="178.4">4 x 5 / 1</text>
<text x="94.2" y="178.4">2 x 5 / 1</text>
<text x="32.7" y="180.3">1 * 0.4 / 0.46</text>
<text x="134" y="180.9">2 x 5 / 1</text>
<text x="17.3" y="190.8">2 x 5 / 1</text>
<text x="47.1" y="190.8">2 x 5 / 1</text>
<text x="71.9" y="190.8">2 x 5 / 1</text>
<text x="134" y="190.8">2 x 5 / 1</text>
<text x="166.2" y="190.8">2 x 5 / 1</text>
<text x="210.9" y="190.8">2 x 5 / 1</text>
<text x="233.2" y="190.8">2 x 5 / 1</text>
<text x="258" y="190.8">2 x 5 / 1</text>
<text x="277.9" y="189.6">2 x 5 / 1</text>
</g>
<g font-size="1" fill="#fe0000">
<text x="41" y="135.8">G</text>
<text x="45.7" y="135.8">B</text>
<text x="46" y="133.8">S</text>
<text x="65.8" y="135.8">G</text>
<text x="70.5" y="135.8">B</text>
<text x="70.8" y="133.8">S</text>
<text x="95.6" y="135.8">G</text>
<text x="100.3" y="135.8">B</text>
<text x="100.6" y="133.8">S</text>
<text x="127.8" y="135.8">G</text>
<text x="132.6" y="135.8">B</text>
<text x="132.9" y="133.8">S</text>
<text x="194.8" y="135.8">G</text>
<text x="199.6" y="135.8">B</text>
<text x="199.9" y="133.8">S</text>
<text x="219.7" y="135.8">G</text>
<text x="224.4" y="135.8">B</text>
<text x="224.7" y="133.8">S</text>
<text x="46" y="139.2">D</text>
<text x="70.8" y="143.7">S</text>
<text x="70.8" y="139.2">D</text>
<text x="100.6" y="139.2">D</text>
<text x="132.9" y="139.2">D</text>
<text x="199.9" y="139.2">D</text>
<text x="224.7" y="139.2">D</text>
<text x="65.8" y="145.7">G</text>
<text x="70.5" y="145.7">B</text>
<text x="70.8" y="149.2">D</text>
<text x="132.9" y="148.6">S</text>
<text x="163.9" y="148.6">S</text>
<text x="65.8" y="155.7">G</text>
<text x="70.5" y="155.7">B</text>
<text x="70.8" y="153.6">S</text>
<text x="127.8" y="150.7">G</text>
<text x="132.6" y="150.7">B</text>
<text x="132.9" y="154.1">D</text>
<text x="163.8" y="154.1">D</text>
<text x="164.2" y="150.7">B</text>
<text x="168.8" y="150.7">G</text>
<text x="70.8" y="159.1">D</text>
<text x="128.1" y="166.8">G</text>
<text x="132.6" y="166.8">B</text>
<text x="132.9" y="164.8">D</text>
<text x="70.8" y="173.5">D</text>
<text x="99.3" y="173.5">D</text>
<text x="132.9" y="170.2">S</text>
<text x="66" y="175.5">G</text>
<text x="70.5" y="175.5">B</text>
<text x="70.8" y="178.9">S</text>
<text x="99.3" y="178.9">S</text>
<text x="99.6" y="175.5">B</text>
<text x="104" y="175.5">G</text>
<text x="128.1" y="178">G</text>
<text x="132.6" y="178">B</text>
<text x="132.9" y="175.9">D</text>
<text x="22.3" y="185.9">D</text>
<text x="46" y="185.9">D</text>
<text x="70.8" y="185.9">D</text>
<text x="132.9" y="181.4">S</text>
<text x="132.9" y="185.9">D</text>
<text x="165.1" y="185.9">D</text>
<text x="209.8" y="185.9">D</text>
<text x="232.1" y="185.9">D</text>
<text x="257" y="185.9">D</text>
<text x="276.8" y="184.6">D</text>
<text x="22.4" y="191.3">S</text>
<text x="22.7" y="187.9">B</text>
<text x="27.1" y="187.9">G</text>
<text x="41.2" y="187.9">G</text>
<text x="45.7" y="187.9">B</text>
<text x="46" y="191.3">S</text>
<text x="66" y="187.9">G</text>
<text x="70.5" y="187.9">B</text>
<text x="70.8" y="191.3">S</text>
<text x="128.1" y="187.9">G</text>
<text x="132.6" y="187.9">B</text>
<text x="132.9" y="191.3">S</text>
<text x="160.3" y="187.9">G</text>
<text x="164.8" y="187.9">B</text>
<text x="165.1" y="191.3">S</text>
<text x="205" y="187.9">G</text>
<text x="209.5" y="187.9">B</text>
<text x="209.8" y="191.3">S</text>
<text x="227.3" y="187.9">G</text>
<text x="231.8" y="187.9">B</text>
<text x="232.1" y="191.3">S</text>
<text x="252.2" y="187.9">G</text>
<text x="256.6" y="187.9">B</text>
<text x="257" y="191.3">S</text>
<text x="272" y="186.7">G</text>
<text x="276.5" y="186.7">B</text>
<text x="276.8" y="190.1">S</text>
</g>
</svg>
